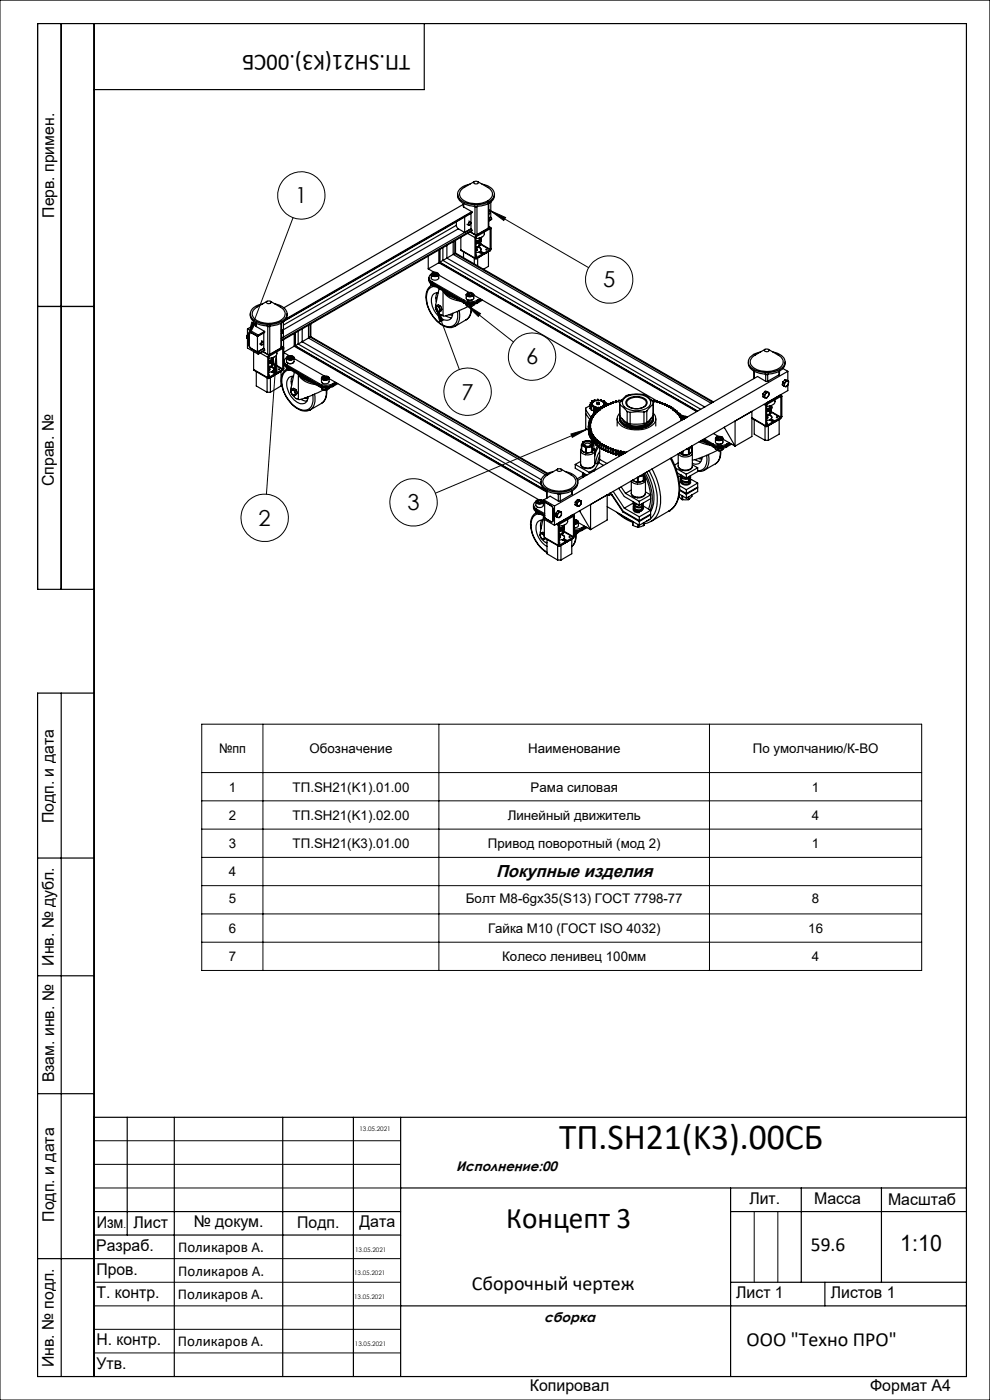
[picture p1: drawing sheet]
<svg xmlns="http://www.w3.org/2000/svg" width="210mm" height="297mm" viewBox="0 0 210 297" stroke-linecap="round" stroke-linejoin="round" font-family="sans-serif">
<g fill="none" stroke="#000" stroke-width=".21">
<path d="M0 0h210v297h-210zM62.2 46.2l-9.7 25.6M104 44.7l3.2 1.4-.3 .7zM104 44.7l20.9 12.1M53.4 68.3l.7 .3-1.6 3.2zM58.6 75.3l.2 3.6-.8-.1zM58.6 75.3l-2.1 29.5M92.4 64.8l1.6 3.2-.7 .3zM92.4 64.8l5 13.6M98.9 64.6l3 1.9-.4 .6zM98.9 64.6l10 8M121.1 92.1l3.4-1.1-3.1 1.8z"/>
<path d="M124.5 91l-32.1 13.6M42.8 153.6h152.7v52.3h-152.7zM55.8 153.6v52.3M93.1 153.6v52.3M150.5 153.6v52.3M42.8 169.9h152.7M42.8 175.9h152.7M42.8 163.9h152.7M42.8 181.9h152.7M42.8 187.9h152.7M42.8 193.9h152.7M42.8 199.9h152.7"/>
<path d="M20 242h65M20 247h65M20 252h65M160 257v15M165 257v15M20 267h65M20 272h65M20 277h65M20 282h65M20 287h65"/>
<circle cx="63.9" cy="41.5" r="5"/>
<circle cx="129.2" cy="59.3" r="5"/>
<circle cx="112.9" cy="75.7" r="5"/>
<circle cx="99.2" cy="83.1" r="5"/>
<circle cx="56.1" cy="109.9" r="5"/>
<circle cx="87.7" cy="106.6" r="5"/>
</g>
<g fill="none" stroke="#000" stroke-width=".25">
<path d="M13 5v120M20 5v287M90 5v14h-70M99.7 39a2.69 2.69 0 0 0-2.6 2.3 3.2 3.2 0 0 0 3.2 2.1 4.4 4.4 0 0 0 4.5-1.7 1.9 1.9 0 0 0-1.5-2.3l-1.1-.4M100.5 38.6a.51 .51 0 0 1 .6-.2 .51 .51 0 0 1 .3 .5h-.1a.47 .47 0 0 1-.5 .2 .47 .47 0 0 1-.3-.5zM100.6 38.5l-2.1 1.3a1.53 1.53 0 0 0-1 1.5 1.53 1.53 0 0 0 1.1 1.4 4.9 4.9 0 0 0 5.6-.8 1.47 1.47 0 0 0-.8-2.1l-2.1-1.3M90.8 57l1.3 .8-.5 .3a.85 .85 0 0 0-.6 .8 .85 .85 0 0 0 .6 .8M90.8 54.3v2.7M91 59.2l.4 .7 7 4.1a3.3 3.3 0 0 0 2.8 0l.9-.5M91 58.9v.7l.2 .5 .4 .2M91.5 58.2a.92 .92 0 0 0 1.6 0v.8a.91 .91 0 0 1-1.6 0zM91.6 59.7v.6"/>
<path d="M91.6 59.7l6.8 4M91.6 57.9l.6-.2a.54 .54 0 0 1 .6 .1 .54 .54 0 0 1 .2 .6l-.1 .1a.76 .76 0 0 1-.8 .1 .76 .76 0 0 1-.6-.6zM91.9 58.1v.2M91.9 58h.1a.35 .35 0 0 1 .5-.1 .35 .35 0 0 1 .1 .5 .39 .39 0 0 1-.5 .1 .39 .39 0 0 1-.2-.5zM92.3 57.9l.4 .2M92.3 57.9l-.4 .2M92.3 58.3l-.3 .1M92.3 58.3l.2 .1M92.3 57.9v.4M92.7 58.1v.2l-.2 .1-.6-.1M93.1 58.3l46.2 26.8M93.1 55.7l-2.3 1.3"/>
<path d="M93.1 55.7l54.7 31.6M93.2 55.7h-.1M93.2 55.7v-2.8l-.1 .1v2.7M93.2 55.7l54.7 31.5M93.3 55.6l-.1 .1M93.3 55.6l54.7 31.6M93.3 52.9v2.7M93.9 52.5v2.7M93.9 55.2l-.6 .4M93.9 55.2l54.7 31.6M94.8 54.7l-.9 .5M94.8 54.7l54.7 31.7"/>
<path d="M94.8 52v2.7M96.1 54l-1.3 .7M96.1 54l54.7 31.5M96.1 51.3v2.7M96.5 53.8l-.4 .2M96.5 53.8l54.7 31.6M96.6 53.7l-.1 .1M96.6 53.7l54.7 31.6M96.6 53.7v-2.7l-.1 .1v2.7M96.8 47.8l.4 .7M96.8 47.1v.7M96.8 47.8l-36.7 21.2"/>
<path d="M97.1 41.2a2.31 2.31 0 0 0 2.2 2.3 5.3 5.3 0 0 0 5.3-1.1l.2-.6 .1-.6M97.2 48.5l1.4 .8M97.2 48.5l-37.1 21.5M97.8 53l3 1.9M97.8 50.3v2.7M97.8 53l3 1.7M98.3 43.1l.1 .8M98.3 43.4l-38.1 21.9M98.3 53.4v1.3M98.4 43.9l1.7 1M98.4 43.2v.7M98.6 46v3.3"/>
<path d="M99.1 47.6l.3 .2M99.2 49.5l1.6 .9M99.4 46.9l.4 .2M99.5 47.3l.2-.1a.28 .28 0 0 1 .1 .3 .28 .28 0 0 1-.4 .1zM99.7 49.2l1.1 .6M99.7 49.2l1.3 .7M99.9 47.3l-.1-.1a.34 .34 0 0 0-.4 .1 .34 .34 0 0 0 .1 .5l.1-.1M99.9 48.5l.2 .3M99.9 48.5l-40.2 23.3 .4-.3v-3.2M99.9 45.3v3.2M99.9 48.5l-1.3 .8M100.1 45l-39.9 23.2"/>
<path d="M100.1 45l-39.7 22.9M100.1 44.9v.1M100.1 48.8v.2l-40.4 23.3M100.1 44.9l-39.5 22.8M100.1 48.8l-40.4 23.3M100.6 43.7l.2 .1M100.6 54.8v1.2M100.8 54.7l.2 .2M100.8 43.8h.4M100.8 49.8h.4M100.8 43.8v6M100.8 50.4v4.3"/>
<path d="M101 54.6h.1M101 53.6l.6-.1 .7 .4M101 54.1l.1 .1-.1 .1M101 51.1h.5l.5-.4-.5 .4zM101 50.3l-.2 .1M101 54.6l-.2 .1M101 50.3v4.3M101 50.2v.1M101 49.9l-.2 .5M101 49.9v.3M101 54.6v.3M101.2 43.8v6"/>
<path d="M101.2 51.4l.5-.2 .3-.4a.66 .66 0 0 1-.8 .6zM101.2 51.1l.5-.2 .3-.4v1.3M101.2 51v.1M101.3 43.7l-.1 .1M101.3 56.4v-1.7l2.3-1.3v3.1l-1 .6M101.4 52.3a.57 .57 0 0 1 .6 .3 .57 .57 0 0 1-.1 .7M101.6 51.9l.2-.1-.2 .3zM101.8 50.5l-.1 .1-.1-.1M101.9 51.3l-.4 .3-.5 .1M101.9 53.5l-.1 .1M101.9 53.4l-.3 .1M101.9 53.3l.8 .4"/>
<path d="M101.9 53.5l.8 .4M101.9 53.3v.2M101.9 50.8h.1M101.9 50.9h.1M101.9 51.1h.1M102 50.9l-.5 .3-.5 .1M102 50.9l-.4 .3-.6 .2M102 51.1l-.5 .3-.5 .1M102 51l-.5 .4-.5 .1M102 51.2l-.5 .4h-.5M102 51.9l1.9 1.1M102 51.8a.85 .85 0 0 1-1 .6"/>
<path d="M102 50.4a.73 .73 0 0 1-.8 .6M102 50.7l-.2 .3-.6 .3 .6-.3 .2-.3M102 51l-.2 .3-.6 .3 .6-.3 .2-.3M102 51.8a.98 .98 0 0 1-1 .5M102 51.7l2 1.2M102.1 53a.85 .85 0 0 0-.9-.6v.7l-.2 .1M102.3 53.9l-1.3 .7M102.3 53.9v.2l-1.3 .8M102.7 53.7v.2M102.7 49.2a1.36 1.36 0 0 1-1.7 1.4M103.6 48.4l-2.4 1.4M103.6 43.2v5.2"/>
<path d="M103.7 44.9l.2-.1a.3 .3 0 0 1 .1 .3 .3 .3 0 0 1-.3 .2h.1M103.7 44.7h.3v.2M103.7 43.1l-.1 5.3M103.7 44.5l.3 .2M103.7 48l.4 .3M103.7 48.2l.2 .1M103.9 48.3h.2l.1 .2M103.9 48.5l.1 .1M103.9 48.3l-2.9 1.6M103.9 48.3l.1 4.6M103.9 53v.2M103.9 48.5l-2.9 1.7"/>
<path d="M103.9 53l-1.2 .7M103.9 53.2l-1.2 .7M104 52.9l-.1 .1M104.1 46.1l.2 .3M104.1 42.9v3.2M104.1 46.1l-.4 .3M104.2 52.8l-.3 .4M104.2 48.5l-.2 .1M104.2 48.5v4.3M104.2 52.8l-.2 .1M104.2 42.7v.1M104.3 46.4v.2l-.6 .3"/>
<path d="M104.3 46.4l-.6 .4M8 65h12M52.4 71.3l.1 .1M52.4 71.3v.5M52.4 71.2v.1M52.4 71.8l.1 .1M52.4 71.2l.1 .1M52.4 71.8h.1M52.5 71l-.1 .2M52.5 69.8l2.3 1.3M52.5 69.8v4l2.3 1.3M53.1 66.6a2.5 2.5 0 0 0 2.5 2.4 4.6 4.6 0 0 0 5.2-1.6l.1-.8"/>
<path d="M53.8 78.4l.1 .2 3 1.7M53.8 74.6v3.8M53.8 78.4l3 1.7M54.3 68.5l.1 .8M54.3 68.8l-1.8 1M54.4 78.8v3.1l2.3 1.3M54.4 68.6v.7M54.4 69.3l1.7 1M54.6 71.3l-1.4-.7a.26 .26 0 0 0-.3-.1 .26 .26 0 0 0-.1 .3l.1 2.7 .3 .4 1.4 .8M54.6 74.7l.2 .3M54.6 71.3v3.4M54.8 71.2l-.2 .1"/>
<path d="M54.8 71.1v.1M54.8 75v.1M55.1 73l.3 .2M55.2 74.9l1.6 .9M55.5 72.3l.3 .2M55.6 72.6h.1a.28 .28 0 0 1 .1 .4 .28 .28 0 0 1-.4 0zM55.7 64.4a2.62 2.62 0 0 0-2.6 2.3 3.5 3.5 0 0 0 3.6 2.1 4.4 4.4 0 0 0 4.1-1.7 2.04 2.04 0 0 0-1.8-2.4l-.8-.3M55.7 74.6l1.3 .7M55.8 74.6l1 .6M55.9 72.7v-.1a.32 .32 0 0 0-.5 .1 .32 .32 0 0 0 .1 .5l.2-.1M56 73.9l.1 .3M56 70.6v3.3"/>
<path d="M56 73.9l-1.4 .8M56.1 70.4l-1.4 .9M56.1 70.4l-1.3 .8M56.1 70.3l-1.3 .8M56.1 70.3v.1M56.1 74.2v.2l-1.3 .7M56.1 74.2l-1.3 .8M56.5 64l.2-.1a.41 .41 0 0 1 .5-.1 .41 .41 0 0 1 .2 .5 .51 .51 0 0 1-.9-.3zM56.6 69.1l.2 .1M56.7 63.9l-2.2 1.3a1.53 1.53 0 0 0-1 1.5 1.53 1.53 0 0 0 1.1 1.4 5 5 0 0 0 5.7-.8 1.51 1.51 0 0 0-.8-2.1l-2.1-1.3M56.8 75.2h.4M56.8 69.2h.4"/>
<path d="M56.8 69.2v6M56.8 75.8v4.3M57 79l.6-.1 .7 .4M57 79.5v.2M57 75.7l-.2 .1M57 75.7v4.3M57 75.3l-.2 .5M57 75.6v.1M57 75.3v.3M57.2 69.2v6M57.3 76.7l.4-.3 .3-.3a.73 .73 0 0 1-.7 .6zM57.3 76.4v.1"/>
<path d="M57.3 76.6v.1M57.3 76.9v.1M57.4 77.7a.57 .57 0 0 1 .6 .3 .57 .57 0 0 1-.1 .7M57.4 69.1l-.2 .1M57.7 77.6l-.7 .2M57.7 77.2l.1 .1-.2 .1zM57.7 77.6l-.7 .1M57.8 75.9l-.1 .1-.1-.1M57.9 78.9l-.1 .1M57.9 78.7l-.3 .2M57.9 78.9l.8 .4M57.9 78.7l.8 .4"/>
<path d="M57.9 78.7v.2M57.9 76.2h.1M57.9 76.3h.1M57.9 76.5h.1M57.9 76.6l.1 .1M58 76.1l-.3 .3-.7 .1M58 76.2l-.3 .2-.7 .2M58 76.3l-.3 .2-.7 .2M58 76.3l-.3 .3-.7 .2M58 76.5l-.3 .3-.7 .1M58 76.4l-.3 .3-.7 .2M58 76.6l-.3 .3-.7 .1"/>
<path d="M58 76.1v.1M58 76.4v.1M58 76.6v.1M58 77.2l-.3 .4M58 75.8a.73 .73 0 0 1-.7 1 .62 .62 0 0 0 .7-.6v1M58 75.9l-.1 .3-.6 .2M58 75.9l-.1 .3-.6 .3M58 76.4l-.1 .3-.6 .2M58 76.4l-.1 .3-.6 .3M58 77.1l2 1.2M58 77.3l1.9 1M58.1 78.4l-.2-.4-.6-.2v.6l-.3 .2"/>
<path d="M58.3 79.3l-1.3 .7M58.3 79.3v.2l-1.3 .8M58.7 79.1v.2M58.7 74.6a1.36 1.36 0 0 1-1.7 1.4M59.6 73.8l-2.4 1.4M59.6 68.6v5.2M59.7 70.3l.2-.1a.3 .3 0 0 1 .1 .3 .3 .3 0 0 1-.3 .2h.1M59.7 70.1a.2 .2 0 0 1 .3-.1 .2 .2 0 0 1 0 .3M59.7 68.5l-.1 5.3M59.7 69.9l.3 .2M59.7 73.4l.4 .3M59.7 73.6l.2 .1"/>
<path d="M59.9 73.9l.1 .1M59.9 73.7h.2l.1 .1M59.9 73.7l-2.9 1.6M59.9 73.7v.2M59.9 78.3v.3M59.9 73.9l-2.9 1.7M59.9 78.3l-1.2 .8M59.9 78.6l-1.2 .7M60 78.3h-.1M60 74v4.3M60.1 72v1.7M60.2 78.1l-.3 .5"/>
<path d="M60.2 73.8l-.2 .2M60.2 73.8v4.3M60.2 78.1l-.2 .2M60.3 76.9l.4 .7 7 4.1a3.3 3.3 0 0 0 2.9 0l.8-.5M60.3 76.6l.1 1 .5 .5 6.8 3.9M60.8 78.2l.1 .1M60.8 78v.2M60.8 75.9a.95 .95 0 0 1 1.6 0M60.8 75.9v.8a.91 .91 0 0 0 1.6 0v-.8M60.8 75.9a.85 .85 0 0 0-.5 .8 .85 .85 0 0 0 .6 .7M60.8 75.9a.88 .88 0 0 0 .8 .5 .88 .88 0 0 0 .8-.5M60.9 78.3a3.1 3.1 0 0 0-1 3.8 6.7 6.7 0 0 0 4.7 5.1h.5l.7-.3"/>
<path d="M60.9 78.3l.6 .2M60.9 77.4v.9M60.9 77.4l6.8 4M60.9 75.7a.91 .91 0 0 1 1.4 .3 .88 .88 0 0 1-1.5-.2zM61 77l.4 .1 .7-.1M61.2 78.4l.5 .1M61.2 75.7v.3M61.2 75.7v.4M61.3 75.7a.42 .42 0 0 1 .5-.1 .42 .42 0 0 1 .2 .5l-.3 .1a.33 .33 0 0 1-.4 0 .33 .33 0 0 1-.1-.5zM61.3 78.5a2 2 0 0 0-1.5 2.3 6.8 6.8 0 0 0 4.5 6.2 1.96 1.96 0 0 0 2.1-2.3l-.1-.9M61.5 78.5h.1M61.5 78.4v.1"/>
<path d="M61.6 75.6l-.4 .1M61.6 75.6l.4 .2-.1 .3-.4 .1-.3-.2M61.6 76l-.3 .1M61.6 76l.2 .1M61.6 75.6v.4M62.1 79.8a2.23 2.23 0 0 0-.2 1.9M62.3 79.8a1.55 1.55 0 0 0-1.4 2.2 4.5 4.5 0 0 0 3.1 3.7 1.29 1.29 0 0 0 1.3-1.5M62.4 76.1l6.4 3.7M62.4 73.4l53.6 31M62.4 73.4l-2.2 1.4 1.2 .7M62.4 78.9l-.7 3.9M62.5 73.4h-.1"/>
<path d="M62.5 73.4v-2.7h-.1v2.7M62.5 73.4l53.5 30.8M62.6 73.3l-.1 .1M62.6 73.3l53.4 30.8v1.6M62.6 70.6v2.7M63.3 70.3v2.7M63.3 73l-.7 .3M63.3 73l51.5 29.7M63.3 79.4v5.3a17.8 17.8 0 0 0 5.4-2M63.4 79.5a4.2 4.2 0 0 0 3.7 2.1M63.6 79.6a4.2 4.2 0 0 0 2.6 1.5M64.1 72.5l-.8 .5"/>
<path d="M64.1 72.5l50.7 29.3M64.1 69.8v2.7M65.4 71.7l-1.3 .8M65.4 71.7l50.3 29M65.4 69v2.7M65.8 71.5l-.4 .2M65.8 71.5l50.2 29M65.9 71.4l-.1 .1M65.9 71.4l50.3 29M65.9 71.4v-2.7l-.1 .1v2.7M68.3 80l.5-.2h.4a.44 .44 0 0 1 .6 .4 .44 .44 0 0 1-.6 .4h-.3a.44 .44 0 0 1-.5-.1 .44 .44 0 0 1-.1-.5zM68.4 79.9l-.2 .3"/>
<path d="M69 79.9l-.4 .2v.3M69 79.9l.4 .1M69 79.9v.4M69.6 79.9h.1M69.6 79.9l.2 .3M91.4 60.4v.1M91.4 60.2v.3M91.4 60.5l.6 .2M91.6 60.5a3.2 3.2 0 0 0-1 3.9 6.7 6.7 0 0 0 4.7 5.1h.5l.7-.3M91.6 60.3l6.8 4M91.9 60.7l.5 .1M92 60.8a1.94 1.94 0 0 0-1.5 2.3 6.8 6.8 0 0 0 4.5 6.2 1.96 1.96 0 0 0 2.1-2.3l-.1-.9"/>
<path d="M92 60.7h.2M92 60.6v.1M92.2 60.8h.2M92.2 60.7h.1M92.5 65.6l.4 .5M92.5 65v.6M92.5 65.6l.1 .3 .3 .2M92.6 64.9l.4-.2 .5 .3M92.6 64.9l.3 .1M92.6 64.9l-.1 .1M92.7 66l.8 .8M92.7 62.1a2.41 2.41 0 0 0-.2 1.9"/>
<path d="M92.9 65a.6 .6 0 0 1 .4 .5 .6 .6 0 0 1-.3 .6h-.1M92.9 65h-.4M92.9 65l.2 .2M92.9 66.1l.2 .1M93 62.1a1.4 1.4 0 0 0-1.5 1.9 4.5 4.5 0 0 0 3.2 3.9 1.29 1.29 0 0 0 1.3-1.4M93.1 61.2l-.7 3.9M93.1 65.2l.3 .7M93.4 65.9l-.3 .3M93.5 65l.2 .6M93.5 65l-.4 .2M93.5 66.8l.5 .1M93.5 66.8h.1"/>
<path d="M93.7 65.6l-.3 .3M93.7 65.6l-.2 .4-.4 .2M94 61.7v5.3a10.7 10.7 0 0 0 4.1-1.4l1.2-.6M94.1 61.8a4.1 4.1 0 0 0 3.7 2.1M94.3 61.9a4.5 4.5 0 0 0 2.6 1.5M94.5 67l1.3 .4M95.3 66.7l.7 .1M97.4 65.9a3.1 3.1 0 0 1-.9 3.3M98.4 64.3a3.3 3.3 0 0 0 2.8 0M98.4 63.7a2.97 2.97 0 0 0 2.8 0M98.4 63.7v.6M98.9 64.5v.3z"/>
<path d="M98.9 62.5a.94 .94 0 0 0 1.6 0v.7a.94 .94 0 0 1-1.6 0zM98.9 67.8l-2.4 1.4M98.9 64.8h.1M99 64.8l.7 .2M99 64.5v.3M99.1 62.2h.1a.8 .8 0 0 1 1.2 .4l-.5 .3a.6 .6 0 0 1-.9-.6zM99.1 63.6h1.2M99.2 62.4a.52 .52 0 0 1 .5-.2 .52 .52 0 0 1 .5 .4 .57 .57 0 0 1-1-.2zM99.3 65h.8l-.3 .1zM99.6 62.2l-.4 .2 .1 .2 .5 .2 .3-.3-.1-.2M99.6 62.2l.4 .1M99.6 62.6l-.2 .1"/>
<path d="M99.6 62.6h.4M99.6 62.2v.4M99.7 65h.1M99.7 64.6v.4M99.8 64.6v.4M99.9 65.1a2.76 2.76 0 0 1-1 2.7M100 65a2.7 2.7 0 0 1-1.1 2.8M100 62.3v.3M100.4 64.8l-.6 .2M100.4 64.6v.2M100.5 64.6l-.1 .2M101.2 63.7v.6"/>
<path d="M101.8 63.4l-.6 .3M102.3 63.7l-1.1 .6M158.7 76.8a2.31 2.31 0 0 0 2.2 2.3 5.3 5.3 0 0 0 5.3-1.1l.3-.6v-.6M159.9 78.7v1.6M160 78.8v1.5M161.4 74.6a2.69 2.69 0 0 0-2.7 2.3 3.2 3.2 0 0 0 3.3 2.1 4.4 4.4 0 0 0 4.4-1.7 1.89 1.89 0 0 0-1.4-2.3l-1.1-.4M162.2 74.2a.44 .44 0 0 1 .6-.2 .44 .44 0 0 1 .2 .5l-.1 .1a.44 .44 0 0 1-.5 0 .44 .44 0 0 1-.2-.4zM162.3 74.1l-2.1 1.2a1.53 1.53 0 0 0-1.1 1.6 1.53 1.53 0 0 0 1.2 1.4 4.9 4.9 0 0 0 5.6-.8 1.47 1.47 0 0 0-.8-2.2l-2.1-1.2M162.3 79.3l.1 .1M162.4 79.4h.4M162.4 79.4v1.5M162.8 79.4v1.5"/>
<path d="M163 79.3l-.2 .1M165.2 79.5l-2.4 1.4M165.2 78.8v.7M165.3 78.7l-.1 .8M166.1 78.2l1 .6M167.1 78.8l-49.5 28.5M167.1 78.8v2M56.7 83.2h.7M56.7 80.2v3M56.8 80.1l.1 .2h.1M57 80h.1M57 80l-.2 .1"/>
<path d="M57 80v.3M57.4 80.1l2.2-1.3v3.1l-2.2 1.3zM61.8 83.3l.4 .5M61.8 82.8v.5M61.9 82.6l.4-.2 .5 .3M61.9 82.6l.3 .1M61.9 82.6l-.1 .2M62 83.7l.8 .9M62.2 82.7l.4 .5M62.2 82.7l-.4 .1M62.2 82.7l.3 .2M62.2 83.8l.3 .2"/>
<path d="M62.5 82.9l.1 .3M62.6 83.2v.6M62.6 83.8h-.4M62.6 83.2l.1 .4M62.6 83.8l-.1 .2M62.7 83.6l-.1 .2M62.8 82.7l.3 .7M62.8 82.7l-.3 .2M62.8 84.6h.5M62.8 84.6h.1M63.1 83.4l-.4 .2M63.1 83.4l-.6 .6"/>
<path d="M63.9 84.7l1.2 .4M64.6 84.5l.7 .1M66.7 83.6a3.1 3.1 0 0 1-.9 3.3M67.7 82a3.3 3.3 0 0 0 2.9 0M67.7 81.4a3 3 0 0 0 2.9 0M67.7 81.4v.6M68.1 82.2l.2 .4M68.2 80.2v.8a.94 .94 0 0 0 1.6 0v-.8M68.2 80.2a.94 .94 0 0 0 1.6 0M68.2 85.6l-2.4 1.3M68.3 82.6l.1 .1M68.3 82.2v.4"/>
<path d="M68.4 82.7l.8 .1M68.4 82.3v.4M68.6 80h.1a.42 .42 0 0 1 .5-.1 .42 .42 0 0 1 .2 .5h-.2a.4 .4 0 0 1-.4 .1 .4 .4 0 0 1-.2-.5zM68.7 82.7h.7M68.7 82.7l.6 .1M69 80.3l-.2 .1M69 80.3l.3 .1M69.2 82.3v.5M69.2 82.8a2.86 2.86 0 0 1-1 2.8M69.3 82.7a2.79 2.79 0 0 1-1.1 2.9M69.3 82.7l-.1 .1M69.3 82.3v.4"/>
<path d="M69.4 80v.3l-.2 .1h-.6M69.4 80v.3M69.8 80.3l44.5 25.7M69.8 82.4l-.5 .3M69.8 82.3v.1M69.9 82.3l-.1 .1M70.6 81.4v.6M71.1 81.1l-.5 .3M71.6 81.4l-1 .6M118.2 99.6l.1-.1a.45 .45 0 0 1 .5-.1 .45 .45 0 0 1 .3 .5 .49 .49 0 0 1-.6 .1 .49 .49 0 0 1-.3-.4zM118.3 99.5l-2.1 1.2a1.53 1.53 0 0 0-1.1 1.6 1.53 1.53 0 0 0 1.2 1.4 4.9 4.9 0 0 0 5.6-.8 1.46 1.46 0 0 0-.8-2.2l-2.1-1.2M122 98.5v.8l2.5 1.5"/>
<path d="M122 98.5l3 1.7M123.2 98.4a1.64 1.64 0 0 0 2.4 .8l.4-.4 .2-.4M123.2 95.6a1.79 1.79 0 0 0 2.9 .3l.1-.3M123.2 98.4a1.83 1.83 0 0 0 2.9 .3l.1-.3M123.2 95.6v2.8M123.2 97.9l-1.2 .6M123.3 95.1l-.1 .5M123.3 94.4l.1 .1M123.3 94.4l.1 1.2M123.4 94.5l.8 .5M123.4 95.6l.8 .5M123.4 94.5v1.1"/>
<path d="M123.6 93.9a1.36 1.36 0 0 1 2.2 .3 1.26 1.26 0 0 1-2.3 0zM123.6 95.7l.5 .3M123.8 94a1.07 1.07 0 0 1 1.7 .2 .97 .97 0 0 1-.9 .5 .97 .97 0 0 1-.8-.6zM124.1 94.6a.35 .35 0 0 1 0-.5 .35 .35 0 0 1 .4-.1 .5 .5 0 0 1 .7 .5v.1M124.2 95h.2M124.2 96.1h.2M124.2 95v1.1M124.2 87l1.1 1.5M124.2 87.8l.9 1.2M124.4 95v1.1M124.8 90.1l.5 .2-.5 .1 .5 .1M124.8 91.5v.1"/>
<path d="M124.8 90.1v1.5M124.8 91.6h.1M124.9 91.1v.1M124.9 89.7l.4 .2-.5 .2M124.9 91.1v.9M124.9 89.7v.3M124.9 91.2h.5M124.9 92h.1M124.9 91.2v.8M125 91.5h.1M125 89.3l.4 .2-.5 .2M125 91.5v.9"/>
<path d="M125 89.3v.3M125 91.5l.5 .1M125 92.4h.1M125.1 91.8l.5 .1M125.1 89l.4 .1-.5 .2M125.1 92.6l.1 .1M125.1 89v.2M125.1 91.8l.1 .9M125.2 92.7h.1M125.2 86l-1 .6v4.3l.6 .4M125.2 85.8l.5 .1M125.2 86.7h.2"/>
<path d="M125.2 86.6v.1M125.2 85.8v.9M125.2 85.5l.5 .1-.1 .1M125.2 85.5v.3M125.3 90.6l-.5 .2 .5 .1M125.3 90.5v.1M125.3 92.2h.1M125.3 91l-.4 .1M125.3 90.9v.1M125.3 88.6l.4 .2-.6 .2M125.3 92.2v.9M125.3 96l-.7 .1"/>
<path d="M125.3 88.6v.3M125.3 92.2h.5M125.3 88.5v.1M125.3 93.1h.2M125.4 91.2v.1l-.4 .2M125.4 91.2v.1M125.5 86.3h.1M125.4 87l.1 .1M125.4 86.2l.1 .9M125.5 91.6l-.4 .2M125.5 91.6v.1M125.5 92.5l.1 .1"/>
<path d="M125.5 88.3l.4 .2h-.6M125.5 92.5l.1 .9M125.5 85.1l.3 .2-.6 .2M125.5 85.1v.3M125.5 88.3v.2M125.6 93.4h.2M125.6 94.8l-1.2 .2M125.6 95.9l-1.2 .2M125.6 92.6v.8M125.6 94.8v1.1M125.6 91.9l-.3 .3M125.6 85.7l-.4 .1"/>
<path d="M125.6 85.7h.1M125.6 91.9v.1M125.7 94.8h-.1M125.7 95.8l-.1 .1M125.7 94.8v1M125.7 85.9l.1 .1-.4 .2M125.7 85.9v.1M125.8 92.8l.5 .1M125.8 87.9l.3 .3-.6 .1M125.8 93.7v.1M125.8 87.9v.3M125.8 92.8v1"/>
<path d="M125.8 92.2l.1 .2-.4 .1M125.8 92.2v.2M125.8 95.5h.1M125.9 86.5h.1M125.9 87.3h.1M125.9 87l-.4 .1M125.9 86.5v.8M125.9 86.1l.2 .2-.2 .2M125.9 86.1l-.4 .2M125.9 86.1v.3M126 95.1l.2 .5M126 94.1l-1.1-.6-1.2 .2-.4 .7"/>
<path d="M126 94.1l-.3 .7M126 94.1v1.1l-.3 .6M126 99.9l-1 .3M126 86.5v.8M126 99.9h.1M126 93.2l.1 .1M126 92.6l-.2 .2M126 92.6h-.4M126 87.6l.4 .2-.6 .1M126 93.2l.1 .9M126 93.7l-.2 .1M126 84.9v.3"/>
<path d="M126 87.6v.3M126 92.6v.1M126.1 93.3v.8M126.2 95.6h.1M126.2 95.6v2.8M126.2 98.1l.6 .4M126.2 99.5l-1.2 .7M126.3 92.9l-.3 .3M126.3 92.9v.1M126.3 86.4h.2l.1 .3M126.3 86.4l-.3 .1M126.3 87.2l-.3 .1"/>
<path d="M126.3 86.4v.8M126.4 93.5v.1M126.4 87.3l.2 .2-.6 .1M126.4 93.5v.9M126.4 94l-.3 .1M126.4 87.3v.3M126.4 93.6v.8M126.5 86.5v.7h-.2M126.6 93.2v.1l-.2 .2M126.6 93.2l-.5 .1M126.6 86.7h.1M126.6 86.7v.5"/>
<path d="M126.6 93.2v.1M126.6 85h-.1a.21 .21 0 0 0-.2-.2 .21 .21 0 0 0-.2 .2l.1 .1-.2 .1-.5-.1M126.6 85a.18 .18 0 0 1 .2-.3 .18 .18 0 0 1 .2 .3M126.6 85.5l.2 .3h.3v-.3M126.6 85.5a.21 .21 0 0 1 .3-.2 .21 .21 0 0 1 .1 .3l-.1 .1M126.6 84.9v.1M126.6 85.5l.3 .2M126.7 94.6l-.5 1.3M126.7 93.8l.1 .1M126.7 87l.3 .2-.6 .1M126.7 93.8l.1 .9M126.7 94.4h-.3"/>
<path d="M126.7 87v.2M126.8 94.7l.3-.1-.6 1.1-.3 1M126.8 93.9v.8M126.9 86.4h.1M126.9 86.4l-.3 .3M126.9 85.7v.1M126.9 86.4v.5M126.9 93.5l.1 .1-.3 .2M126.9 93.5l-.5 .1M126.9 93.5v.2M127 85h.1a.24 .24 0 0 1 .2-.2 .24 .24 0 0 1 .3 .1l-.1 .2h.1l.5-.1M127 84.9v.1"/>
<path d="M127 98.1l-1 1.8M127 98.1l1 .6M127 86.4l.4 .2M127 86.4v.5M127.1 94.1l.1 .1M127.1 86.7l.2 .3h-.6M127.1 94.1v.8h.4M127.1 86.7v.3M127.2 97.5l-.2 .6M127.2 95.8a4.4 4.4 0 0 0-.8 2.5M127.2 96.7l-.5 1.8M127.2 94.2v3.3"/>
<path d="M127.2 97.5l1.5 .8M127.2 93.8l.2 .1-.3 .2M127.2 93.8l-.4 .1M127.2 93.8v.2M127.4 86.6h.1M127.4 86.5v.1M127.5 94.4h.1M127.5 94.4l.1 .9M127.5 86.3l-.1 .1v.2M127.5 86.3v.4M127.6 84.9v.2M127.6 94.1l.1 .1-.2 .2"/>
<path d="M127.6 94.1l-.4 .1M127.6 94.1v.2M127.6 94.4v.9M127.9 86.1l-.1 .1 .2 .3-.5-.2M127.9 86.1l.5 .1M127.9 86.1v.2M128 94.6l.1 .1M128 94.6l.1 .9M128 95.2l-.4 .1M128.1 94.3l.1 .1-.2 .2M128.1 94.3l-.5 .1M128.1 94.3v.2"/>
<path d="M128.1 94.7v.8M128.1 85l-.2 .3 .6 .1M128.1 85.8v.1l.3 .2M128.1 85v.3M128.1 85.8v.2M128.4 86.1v.1M128.4 94.9l.2 .1M128.4 85.9a.19 .19 0 0 1 .2 .2 .19 .19 0 0 1-.3 0h-.3l.1 .3-.5-.1 .1 .4h-.6M128.4 85.9l.6 .1M128.4 94.9l.2 .9M128.4 95.4l-.3 .1M128.4 85.9v.3"/>
<path d="M128.5 85.4l-.4 .1 .5 .2M128.5 85.4v.3M128.5 85.5l.5 .2M128.5 94.6h.1l-.2 .3M128.5 94.6l-.4 .1M128.5 94.6v.2M128.6 95v.8M128.6 85.7l-.5 .1M128.6 85.7v.1M129 94.8l.1 .1-.1 .2 .1 .1M129 94.8l-.4 .2M129 85.7l.1 .2-.1 .1"/>
<path d="M129 94.8l.1 1.2M129 95.6l-.4 .2M129 85.7v.3M129.1 95.2v.8M129.5 95l.1 .1-.1 .3M129.5 95l-.4 .2M129.5 95.8l-.4 .2M129.5 95.8h.1M129.5 95v.8M129.5 95.4h.1M129.5 85.4l.1 .3h-.6M129.5 95.4l.1 .8"/>
<path d="M129.5 85.4v.4l-.1-.1M129.6 95.4v.8M130 95.2v.3M130 95.2l-.4 .2M130 96l-.4 .2M130 96v.1M130 95.2v.8M130 95.5l.2 .1M130 85.3a.2 .2 0 0 1 .1 .3 .2 .2 0 0 1-.3-.1l-.3-.1M130 95.5v.8l.2 .1M130 85.3v.2M130.2 95.6v.8"/>
<path d="M130.5 95.4h.2l-.1 .3M130.5 95.4l-.3 .2M130.5 96.2l-.3 .2M130.5 96.2h.1M130.5 95.4v.8M130.6 95.7h.1M130.6 85.1a.18 .18 0 0 1 0 .3 .18 .18 0 0 1-.2-.1h-.4M130.6 95.7v.8l.1 .1M130.6 85.1v.3M130.7 95.7v.9M130.9 88.8v1.6M131.1 95.5l.1 .1v.2"/>
<path d="M131.1 95.5l-.4 .2M131.1 96.3l-.4 .3M131.1 96.3l.1 .1M131.1 95.5v.8M131.2 95.8l.1 .1M131.2 84.9a.21 .21 0 0 1-.1 .4 .21 .21 0 0 1-.3-.2h-.2M131.2 84.9l.5 .2M131.2 96.7h.1M131.2 96.6v.1M131.2 85v.2M131.2 95.8v.9M131.3 95.9v.8"/>
<path d="M131.4 87.7a1.67 1.67 0 0 0 .6 2.7 6.1 6.1 0 0 0 6.7-.6 1.59 1.59 0 0 0-.1-2.1M131.4 88l.1 .3M131.4 85.6l.1 2.7M131.5 88.3l1.5 1.4M131.5 88.3a1.76 1.76 0 0 0 1.4 2.2 5.2 5.2 0 0 0 5.4-.8l.3-.6-.1-.8a1.58 1.58 0 0 1-1.1 2.1 5.2 5.2 0 0 1-5.7-.8l-.3-.8zM131.6 88.6a2.1 2.1 0 0 0 1.9 2 4.6 4.6 0 0 0 4.8-1.2l.2-.8M131.6 95.7l.3 .3M131.6 95.7l-.3 .2M131.6 96.5l-.3 .2M131.6 96.5h.2M131.6 95.7v.8M131.8 95.8v.8"/>
<path d="M131.9 88.8a3.5 3.5 0 0 0 4.2 1.5 2.42 2.42 0 0 0 2-1.5M131.9 96v.5M132 84.8h-.2v.2M132.2 95.8h.2M132.2 95.8l-.3 .2M132.2 95.8v.5M132.3 84.7a4.1 4.1 0 0 1 5.5 .1 1.4 1.4 0 0 1-1.1 2 4.1 4.1 0 0 1-4.5-.8l-.2-.7zM132.4 95.8v.3M132.4 95.8v.4M132.4 96.1h.1M132.4 96.1v.1M132.5 96.1h.1"/>
<path d="M132.8 95.9h.2M132.8 95.9l-.3 .2M132.8 95.9v.1M132.9 85.5h.1M133 87.3l.7 .2M133 89.7l.7 .2M133 87.3v2.4M133.1 84.7a3.1 3.1 0 0 1 4.1 .3 1.28 1.28 0 0 1-1.3 1.6 2.52 2.52 0 0 1-3.1-1.1zM133.2 84.9a2.8 2.8 0 0 1 3.9 .3 1.18 1.18 0 0 1-1.3 1.4 2.44 2.44 0 0 1-2.9-.9v-.4zM133.7 87.5v2.4M136.6 87.4l-2.9 .1M136.6 89.8l-2.9 .1"/>
<path d="M136.6 87.4v2.4M137.1 85.5h.1M137.2 87.2l-.6 .2M137.2 87.2l1.4-1.5v-.4l-.5-.5a2.6 2.6 0 0 0-1.5-1.1 7.9 7.9 0 0 0-3.6 .2l-1.6 1.5 .1 .5 1.5 1.4M137.2 89.6l-.6 .2M137.2 87.2v2.4M137.7 99.8a10.8 10.8 0 0 1 1.2 9l-.9 1.2M138.1 84.8l.2 .2M138.3 99.5a11.9 11.9 0 0 1 1.5 8.9 3.8 3.8 0 0 1-1.7 2.2M138.4 88.3a1.79 1.79 0 0 1-1.5 2 5.1 5.1 0 0 1-4.9-.7l-.4-.6v-.6M138.6 88.2l-1.4 1.4M138.6 88v.2"/>
<path d="M138.6 85.6v2.6M138.8 84.9l-.4 .2M138.8 84.9a.21 .21 0 0 0 .1 .4 .21 .21 0 0 0 .3-.2h.2M138.8 85v.2M139.1 88.8v1.6M139.4 85.1a.19 .19 0 0 0 .1 .3 .19 .19 0 0 0 .2-.1h.3M139.4 85.1v.3M139.4 85.1l.3 .2M140 85.3a.19 .19 0 0 0 0 .3 .19 .19 0 0 0 .3-.1l.2-.1M140 85.3v.2M140 85.4l.2 .1M140.5 85.4v.4"/>
<path d="M140.5 85.8h.1M141.1 85.7l-.6 .1M141.1 85.7l-.2 .2 .1 .1M141.1 85.7v.3M141.6 85.9l-.6 .1M141.6 85.9h-.1a.18 .18 0 0 0 0 .3 .18 .18 0 0 0 .2-.1h.4M141.6 85.9v.3M142.1 86.1l-.2 .3h.6M142.1 86.1v.3M142.2 97.3a12.1 12.1 0 0 1 1.5 8.9 3.8 3.8 0 0 1-1.7 2.2M142.4 97.2a11.6 11.6 0 0 1 1.2 9.4l-.6 .9-1 .9M142.5 86.4l-.2 .3h.6"/>
<path d="M142.5 86.4v.3M142.9 86.7l-.2 .2 .6 .1M142.9 86.7v.3M143.3 87l-.3 .2 .7 .1M143.3 87v.2M143.4 99.3l2.2 1.3M143.7 87.3l-.3 .2 .6 .1M143.7 87.3v.3M143.9 98.9a1.74 1.74 0 0 0 2.9 .4l.1-.4M143.9 98.2l-.8 .5M144 87.6l-.3 .2h.5M144 87.6v.3"/>
<path d="M144 87.7l.2 .1M144.2 87.8l.1 .1M144.3 96.1l.4 .3M144.3 96.1l.2 .2M144.3 87.9l.7 .4M144.3 87.9l-.3 .3 .5 .1M144.3 87.9v.3M144.5 88.3l-.3 .2h.5M144.5 88.4h.2a1.08 1.08 0 0 1 1.1 .1M144.5 88.3v.2M144.7 88.5v.1M144.7 96.4l.2 .1"/>
<path d="M144.7 95.8v.6M144.7 88.6l-.3 .2 .5 .2M144.7 88.8l.1 .1M144.7 88.6v.3M144.9 95.7v.8M144.9 89l-.4 .2M144.9 89h.1M145 88.5h.5M145 88.5l-.3 .1M145 88.8v.2M145 88.8l.1 .1M145 88.5v.3"/>
<path d="M145.5 88.5v.1M145.5 88.5v.2M145.5 88.5l.1 .1M145.5 88.5l-.5-.1-.3 .2M145.5 95.4h.5M145.9 96.5h-.9M146 96.4l-1.1 .1M146 95.4v1M146.2 95.3l-.2 .1M146.2 96.4h-.2M146.2 95.3v1.1M146.5 94.8l-.2 .2-.7 .3"/>
<path d="M146.5 96.1l-.1 .1M146.7 95.6l.2 .5M146.7 94.6v.1M146.7 94.7l-.5 .6M146.7 94.7v1.1l-.5 .6M146.9 96.1a1.75 1.75 0 0 1-2.7 .5l-.3-.3M146.9 96.1v2.7a1.6 1.6 0 0 1-2.4 .8l-.5-.3-.1-.4v-2.6M146.9 94.6v1.3M146.9 98.6l1.1 .6M147.4 97.5l1.3 .4M148 99.2l-2.4 1.4M148 99.2v.8l-2.4 1.4"/>
<path d="M148.2 97.3l.7 .1M148.3 93.7l2.3 .7M148.6 93.6l1.2 .3M148.9 93.4l2.4 1.4M148.9 97a1.32 1.32 0 0 1-.6 1.3 1.32 1.32 0 0 1-1.4 0M149.1 93.3l2.2 1.2a3.3 3.3 0 0 0 2.8 0l.8-.4M149.4 99.8h.1M149.4 99.7l-.5 .3h-.9M149.4 93.1l1.9 1.1M149.9 96.6a2.53 2.53 0 0 1-1.5 3.2h-.4M150.3 96.4a3.2 3.2 0 0 1-.9 3.4M151.3 94.8a3.3 3.3 0 0 0 2.8 0"/>
<path d="M151.3 94.2a3.3 3.3 0 0 0 2.8 0M151.3 94.2v.6M151.3 92l1.1 .6M151.7 95l.1 .3M151.8 95.3l.6 .3M151.8 93v.8a.91 .91 0 0 0 1.6 0v-.8M151.8 95v.3M151.8 98.4l-2.4 1.4M151.9 92.8a.9 .9 0 0 1 1.4 .3 .89 .89 0 0 1-1.5-.1zM152 92.7a.46 .46 0 0 0-.1 .6 .46 .46 0 0 0 .6 .2 .53 .53 0 0 0 .6-.1 .53 .53 0 0 0 .1-.6l-.1-.1M152 94.1l.4 .2 .7-.2M152.2 92.8a.52 .52 0 0 1 .8 .3 .49 .49 0 0 1-.5 .2 .49 .49 0 0 1-.4-.4z"/>
<path d="M152.2 95.5h.8l-.3 .1zM152.2 95.5l-1.6 .8a11.4 11.4 0 0 1-3.7 1.3M152.3 92.8l-.2 .2a.51 .51 0 0 0 .5 .3 .51 .51 0 0 0 .4-.3l-.2-.2M152.3 92.8h.5M152.3 93.1h.5M152.3 93.1v.1M152.3 92.8v.3M152.4 95.6h.1M152.4 95.1v.5M152.5 95.1v.5M152.8 95.6a2.86 2.86 0 0 1-1 2.8M152.8 93.1l.1 .1"/>
<path d="M152.8 92.8v.3M152.9 95.6a2.77 2.77 0 0 1-1.1 2.8M153.2 95.4l-.7 .2M153.2 95.1v.3M153.3 95.4h-.1M153.3 95.1v.3M153.4 93.2l2.5 1.4M153.4 95.1l-.1 .3M153.6 90.7h.1M153.7 90.7l2.2 3.9M153.7 90.6v.1M154.1 94.2v.6"/>
<path d="M154.7 93.9l-.6 .3M155.2 94.2l-1.1 .6M155.9 89.3l3.6-2v5.3l-3.6 2zM159.5 88.8h.1M159.5 88.8l3 1.7M159.5 88.6l2.9 1.7M160 89v3.1l2.3 1.3M161.8 84.1l.4 .3M161.8 83.6l.4 .3M161.8 84.1l.4 .2M161.8 83.6v.5M161.9 83.5l-.1 .1"/>
<path d="M161.9 83.5l.3 .2M162 85.8l.4 .2M162.2 84.3v.1M162.2 83.9v.4M162.2 83.1l-.3 .4M162.2 83.1l.4 .2M162.2 83.7v.2M162.3 93.4h.7M162.3 90.4v3M162.3 83l-.1 .1M162.3 83l.4 .2M162.3 83l.7 .3"/>
<path d="M162.4 90.3l.1 .2h.2M162.4 80.9h.4M162.4 86v4.3M162.4 80.9l-1.7-1-38.2 22M162.6 83.3l-.4 .4M162.6 85.5h.1M162.6 83.4a.37 .37 0 0 1 .5 .1 .37 .37 0 0 1-.1 .5 .42 .42 0 0 1-.6 .4 .42 .42 0 0 1-.1-.7zM162.6 90.2h.1M162.6 89.2l.6-.1 .7 .4M162.6 89.7l.2 .1-.2 .1M162.6 87l.6-.1 .4-.3-.1 .3-.6 .2M162.6 86.8l.6-.1 .4-.3v1"/>
<path d="M162.6 85.9l-.2 .1M162.6 85.9v4.3M162.6 90.2l-.2 .1M162.7 83.2l-.1 .1M162.7 85.5l-.3 .5M162.7 85.8l-.1 .1M162.7 83.2l.3 .1M162.7 85.5v.3M162.7 90.2v.3M162.8 85.3l-.1 .1M162.9 86.8l.5-.2 .2-.4-.2 .4zM162.9 86.9l.6-.3 .1-.3a.61 .61 0 0 1-.7 .6z"/>
<path d="M162.9 87.2l.5-.1 .2-.4a.62 .62 0 0 1-.7 .5zM162.9 88v.7l-.3 .1M162.9 88a.85 .85 0 0 1 .8 .6M162.9 86.7v.1M162.9 87.1h.1M163 90.3l2.3-1.3v3.1l-2.3 1.3zM163 83.3l.1 .6-.4 .5h-.5M163 87.9a.57 .57 0 0 1 .6 .3 .57 .57 0 0 1 0 .7M163.4 86.1l-.1 .1-.1-.1M163.6 86.6l-.4 .4h-.6M163.6 86.3l-.3 .2-.7 .2M163.6 86.3l-.4 .3-.6 .1"/>
<path d="M163.6 86.4l-.4 .4-.6 .1M163.6 86.7l-.4 .4-.6 .1M163.6 86.3h.1M163.6 86.4h.1M163.6 86.6h.1M163.6 89.1l-.2 .1M163.6 89l-.3 .1M163.6 88.9v.2M163.6 88.9l.7 .4M163.6 89.1l.7 .4M163.6 87.4a.79 .79 0 0 1-1 .6M163.6 86.5l-.1 .3-.6 .3"/>
<path d="M163.6 87.4a.82 .82 0 0 1-1 .5M163.6 86v.3M163.6 87.3l2 1.2M163.6 87.5l2 1.1M163.9 89.5l-1.2 .7M163.9 89.5v.2l-1.2 .8M164.3 89.3v.2M164.4 84.8a1.36 1.36 0 0 1-1.8 1.4M165.3 83.9h-.1M165.5 83.8l.1 .1M165.6 83.9h.2v.2M165.6 84.1v.1"/>
<path d="M165.6 83.7l.2 .2M165.6 83.9v.2M165.6 88.6v.2M165.6 84.1l-2.9 1.7M165.6 83.9l-2.9 1.6M165.6 88.6l-1.3 .7M165.6 88.8l-1.3 .7M165.6 88.5v.1M165.6 84.2v4.3M165.8 88.4l-.2 .4M165.8 84.1l-.2 .1M165.8 88.4l-.2 .1"/>
<path d="M165.8 84.1v4.3M165.9 81.6l.5 .3M165.9 81.6l.4 .2M166 81.1l.4 .2M166 81.1l-.1 .5M166.1 81l-.1 .1M166.1 81l.3 .2M166.3 81.8l.1 .1M166.4 81.3l-.1 .5M166.4 81.2v.1M166.5 80.6l-.4 .4M166.5 80.6l.3 .2"/>
<path d="M166.6 80.6h-.1M166.6 80.6l.3 .2M166.6 80.6l.7 .3M166.6 81.1a.37 .37 0 0 1 .6-.2 .37 .37 0 0 1 0 .6 .45 .45 0 0 1-.3 .4 .45 .45 0 0 1-.5-.1zM166.8 80.8l-.4 .4M166.9 80.8h-.1M166.9 80.8l.4 .1M167.1 81.7v1.2l-49.5 28.5M167.3 80.9l-.1 .7-.5 .5-.3-.2M113.2 107.5l.1 .4 .5 .4 1.7 1M113.2 107.1v.7l.2 .5 2.1 1.3M113.6 108.4l.2 .4"/>
<path d="M113.7 106.5v.7a.9 .9 0 0 0 1.6 0v-.7M113.7 106.4a.85 .85 0 0 0-.5 .8 .85 .85 0 0 0 .6 .8M113.7 106.5a.91 .91 0 0 0 1.6 0M113.8 108.8a3.2 3.2 0 0 0-1.1 3.8 7.7 7.7 0 0 0 3.3 4.7M113.8 108.8l.1 .1M113.8 106.2l.1-.1a.78 .78 0 0 1 1.3 .5 .85 .85 0 0 1-1.5-.3zM113.8 108v.8M113.8 108l1.7 1M113.9 108.9l.6 .1M113.9 108.7v.2M114.1 106.3a.44 .44 0 0 1 .5-.2 .44 .44 0 0 1 .3 .5 .42 .42 0 0 1-.6 .2 .42 .42 0 0 1-.2-.5zM114.1 108.9l.5 .1"/>
<path d="M114.2 109h.3M114.2 109a2.01 2.01 0 0 0-1.6 2.4 7.3 7.3 0 0 0 3.4 5.8M114.3 106.2l-.3 .2 .2 .2M114.3 106.2h.4M114.3 106.6h-.1M114.3 106.6h.4M114.3 106.2v.4M114.7 113.8l.3 .5M114.7 113.3v.5M114.7 106.2l.2 .3-.1 .1h-.6M114.7 106.6h.1M114.7 106.2v.4"/>
<path d="M114.8 102.2a2.5 2.5 0 0 0 2.5 2.4 4.6 4.6 0 0 0 5.1-1.6l.2-.8M114.8 113.1l.2 .2M114.8 113.1l-.1 .2M114.9 114.2l.8 .9M114.9 106.1l.4 .4M114.9 106.1a.9 .9 0 0 0-1.2 .4M114.9 110.3a2.47 2.47 0 0 0-.2 1.9M115 113.3l.5 .5-.2-.4M115 113.3h-.3M115 113.3l.3 .1M115 114.3l.3 .2M115.1 110.4a1.37 1.37 0 0 0-1.4 1.9 5.1 5.1 0 0 0 2.3 3.6"/>
<path d="M115.3 106.6l.2 .1M115.3 109.5l-.7 3.9M115.4 106l.1 .5M115.4 106l2.2 1.3M115.4 106l1.3-.7 1.7 1M115.4 113.1h.1M115.4 113.1l-.3-.2-.3 .2M115.5 114v.2M115.5 114.3h-.5M115.5 114l2.9 1.7M115.5 109.7v.2M115.5 110.2v3.8"/>
<path d="M115.5 113.3l-.2 .1M115.5 114.3l-.2 .2M115.5 109.7h.1M115.5 114.2v.1M115.5 106.5l1.7 1.1 .1 2.8a.27 .27 0 0 1-.1 .3 .27 .27 0 0 1-.3 0l-1.4-.8M115.5 109.4v.3M115.5 109.9h-.1v.2l2.2 1.3M115.5 114.2l3 1.7M115.5 109.8l-.1 .1M115.5 106.5v3.4M115.7 114.3h.1M115.7 114.3l-.4 .2"/>
<path d="M115.7 115.1h.3M115.7 115.1h.1M116 114.4v3.1l2.3 1.3M116 104.2v1.5M117.4 100a2.62 2.62 0 0 0-2.6 2.3 3.5 3.5 0 0 0 3.6 2.1 3.9 3.9 0 0 0 4.1-2 2.1 2.1 0 0 0-1.8-2.1l-.8-.3M117.6 107.3v4.1M117.8 109.5l.1 .1M117.8 109l.4 .3M117.8 109.5l.5 .3M117.8 109v.5M117.9 108.9l-.1 .1M117.9 108.9l.4 .2"/>
<path d="M118 111.2l.4 .2M118.2 109.3l.1 .5M118.3 109.1l-.1 .2M118.3 108.5l-.4 .4M118.3 108.5l.3 .2M118.3 104.7l.1 .1M118.3 118.8h.7M118.3 115.8v3M118.4 108.4l-.1 .1M118.4 108.4l.3 .2M118.4 108.4l.7 .2M118.4 115.7l.3 .2"/>
<path d="M118.4 104.8h.5M118.4 106.3h.5M118.4 104.8v1.5M118.4 111.4v4.3M118.5 108.8a.38 .38 0 0 1 .6 0 .38 .38 0 0 1-.1 .6 .39 .39 0 0 1-.3 .4 .39 .39 0 0 1-.5-.3zM118.6 110.9h.1M118.6 108.7l-.3 .4M118.6 115.6h.1M118.6 114.6l.6-.1 .8 .4M118.6 115.1l.2 .1-.2 .1M118.6 112h.6l.4-.4 .1 1.2a.91 .91 0 0 1-1.1 .5M118.6 111.3l-.2 .1"/>
<path d="M118.6 111.3v4.3M118.6 115.6l-.2 .1M118.7 108.6l-.1 .1M118.7 110.9l-.3 .5M118.7 111.2l-.1 .1M118.7 108.6h.4M118.7 110.9v.3M118.7 115.6v.3M118.9 110.8h-.2M118.9 104.8v1.5M118.9 110.7v.1M118.9 112.3l.6-.3 .2-.3a.74 .74 0 0 1-.8 .6z"/>
<path d="M118.9 112.5l.6-.3 .2-.3-.2 .3zM118.9 112.6l.6-.2 .2-.4a.65 .65 0 0 1-.8 .6zM118.9 112.5h.1M119 115.7v3.1M119 113.3a.57 .57 0 0 1 .6 .3 .57 .57 0 0 1 0 .7M119 104.7l-.1 .1M119.1 108.6v.7l-.4 .5h-.4M119.3 112.8h.2v.1l-.2 .1zM119.5 111.5l-.2 .1-.1-.1M119.6 112l-.4 .4h-.6M119.6 111.7l-.4 .3-.6 .1M119.6 111.8l-.4 .4-.6 .1"/>
<path d="M119.6 112.1l-.4 .4-.6 .1M119.6 114.5l-.1 .1M119.6 114.3l-.3 .2M119.6 114.3l.7 .4M119.6 114.5l.7 .4v-.2M119.6 114.3v.2M119.6 112l-.3 .3-.7 .1M119.6 111.8l-.4 .3-.6 .1M119.6 112.1l-.4 .4h-.6M119.6 112.9l2 1M119.7 112.7a.91 .91 0 0 1-1.1 .7M119.7 111.4a.66 .66 0 0 1-.8 .7 .66 .66 0 0 0 .8-.5"/>
<path d="M119.7 112.7l1.9 1.2M119.7 114l-.1-.3-.7-.3v.6l-.3 .2M120 114.9l-1.3 .7M120 114.9v.2M120.4 110.2a1.33 1.33 0 0 1-1.6 1.4h-.2M121.3 109.4l-2.4 1.4M121.3 104.2v.7M121.3 109.3v.1M121.3 114.4v3.1l-2.3 1.3M121.3 104.9l-2.4 1.4M121.4 109.3l-.1 .1M121.4 104.1l-.1 .8"/>
<path d="M121.5 109.2l.1 .1M121.6 109.1l.2 .2M121.6 109.3h.2v.1M121.6 109.5v.1M121.6 109.3l-2.9 1.6M121.6 109.3v.2M121.6 113.9v.3M121.6 109.5l-2.9 1.7M121.6 113.9l-1.3 .8M121.6 114.2l-2.9 1.7M121.6 113.9h.1M121.6 109.6v4.3"/>
<path d="M121.8 113.7l-.2 .5M121.8 110.4a.33 .33 0 0 1 .5 .3 .33 .33 0 0 1-.5 .3l.3-.1 .2-.2-.2-.2M121.8 113.3l.4-.1zM121.8 110.3h.4M121.8 109.4l-.2 .2M121.8 113.7l-.2 .2M121.8 109.4v4.3M122 107l.4 .3M122 107l.3 .2M122 106.5l.4 .2M122 106.5v.5M122.1 110.8l-.3 .1"/>
<path d="M122.1 110.5h-.3M122.1 110.8l.1 .1M122.1 110.5v.3M122.1 106.4l-.1 .1M122.1 106.4l.4 .2M122.1 110.3h.1M122.2 113.3a3 3 0 0 1-.9 2.7 3 3 0 0 0 .8-2.7M122.2 110.3a.41 .41 0 0 1 .4 .5 .41 .41 0 0 1-.5 .3l-.3 .1M122.2 110.3h.1M122.2 113.2l-.4 .1M122.2 110.3a.43 .43 0 0 1 .5 .5 .43 .43 0 0 1-.6 .4h-.3M122.2 112.9v.3"/>
<path d="M122.3 107.2l.1 .1M122.4 113.2h-.2M122.4 112.9v.3M122.4 106.7l-.1 .5M122.5 106.6l-.1 .1M122.5 106l-.4 .4M122.5 106l.3 .2M122.6 106.6a.39 .39 0 0 1 .5-.3 .39 .39 0 0 1 .1 .6 .47 .47 0 0 1-.8 .3zM122.6 106h-.1M122.6 106l.3 .2M122.6 106l.7 .3M122.7 110.7v.8a.81 .81 0 0 1-.9 .5"/>
<path d="M122.7 110.9l2.6 1.5M122.8 112.8l-.4 .4M122.8 112.8h.1M122.8 106.2l-.3 .4M122.9 108.4h.1M122.9 106.2h-.1M122.9 106.2l.4 .1M123 108.4l2.3 4M123 108.3v.1M123.3 106.3l-.1 .7-.5 .5-.3-.2M123.4 112.5l-.7 .3-.9 .1M123.4 111.9l-1 .4h-.6"/>
<path d="M123.4 111.9v.6M123.6 100.3l.2 .3 .6 .3M123.6 100.9l-1.2 .7M123.6 100.4l-.1 .3 .3 .5M123.7 101l-.1 .3M123.8 100.5l.2 .6M123.9 100.8l-.1 .1M123.9 100.6v.3M123.9 100.7l-.1 .1M124 111.6l-.6 .3M124.3 111.8l-1.3 .7-1.2 .1M124.5 111.9l-1.1 .6"/>
<path d="M125.3 107l3.5-2v5.3l-3.5 2.1zM128.8 107.5l6.8 3.9M128.9 104.9l.3 .2M129.2 105.1l.2-.5 .4 .3 2.4 3.6 3.4 2M129.4 104.8l-.2 .3M129.4 104.8l.4 .2M129.5 104.7l-.1 .1M129.8 105l2.4 3.6M129.9 105h-.1M130.1 104.2l2.3 3.6M130.8 108.7l1.4 1 2 1.1M131.2 103.6l1.2 1.7 3.2 1.9"/>
<path d="M131.3 109l1.4 .9 1.4 .7M131.8 103.3l.9 1.4M132.2 108.6l3.4 2M132.3 108.5l-.1 .1M132.4 107.8l3.2 1.8M132.7 104.7l2.9 1.7M133.9 104.6a1.63 1.63 0 0 0 2.5 .8l.3-.3 .2-.5M133.9 104.6a1.75 1.75 0 0 0 2.4 .7l.5-.3 .1-.4M133.9 102v2.6M133.9 104l-1.2 .7M134.2 110.6l.1 .9M134.2 101.9h.1"/>
<path d="M134.2 101.9l1 .4M134.2 101.8v.1M134.3 111.5l1 .3M134.3 110.7v.8M134.3 106.5l.2 .3 .9 .3M134.3 106.7l-1.9 1.1M134.4 107.8a.85 .85 0 0 0 .3 .8 .85 .85 0 0 0 .9 .1v-.1a.78 .78 0 0 1-1.1-.6M134.4 106.6a1.17 1.17 0 0 0 .5 1.1 1.17 1.17 0 0 0 1.3-.1l.3-.3-.2-.4M134.4 107.2a1.09 1.09 0 0 0 .5 1.1 1.09 1.09 0 0 0 1.3-.1l.3-.3-.2-.4M134.4 102l.7 .3M134.5 106.7a1.05 1.05 0 0 0 1.8 .5l-.1-.1M134.5 107.3a.81 .81 0 0 0 1.2 .9l.6-.3-.1-.3"/>
<path d="M134.6 107.5l-.1 .1M134.6 108.1l.2 .3M134.6 107l-.1 .1M134.6 106.8v.3M134.6 107.4v.4M135.2 102.3h.2M135.2 101.3v1M135.3 111.8h.2M135.3 111.3v.5M135.3 101.2h.1M135.4 101.2v1.1M135.5 111.4v.4"/>
<path d="M135.6 106.4v.8M135.6 109.6v.9M135.6 110.6v.8M136.2 108.2l-.4 .3-.6 .1M136.2 102.1l-.7 .2M136.2 107v.4M136.2 107.6v.4M136.2 107.2h.1M136.5 106.7l-.7 .4M136.5 100.9l-1.1 .3M136.5 102l-1.1 .3M136.5 100.9v1.1"/>
<path d="M136.5 107.3l1.5 1M136.5 111.5l-1 .3M136.5 100.5l-.2 .3-.7 .2M136.5 110.9v.6M136.6 100.9h-.1M136.6 101.9l-.1 .1M136.6 100.9v-.4v.7M136.6 100.9v1M136.6 111.4l-.1 .1M136.6 110.9v.5zM136.6 101.2l.3 .6M136.6 100.6h.1a12.8 12.8 0 0 1 1.3 4.4"/>
<path d="M136.6 101.2v.7M136.8 100.3a9.5 9.5 0 0 1 1.1 7.9M136.9 101.8a1.81 1.81 0 0 1-3 .3v-.1M136.9 101.8v2.8M136.9 104.3l1.1 .7M137.2 100.1a9.8 9.8 0 0 1 1.1 7.8l-.3 .6M137.8 110.2l-.7 .4M137.9 109.1l.1 .1M138 105.8l-.1 1.3-.4 .9M138 105.8l-2.4 1.4M138 105l-2.4 1.4M138 105v.8"/>
<path d="M138 108.3v.8l-2.4 1.4M138 109.2v.9l-2.4 1.3M138 109.2l-2.4 1.4M138 108.3l-2.4 1.3M138.1 110.6l-1.5 .5M142 108.4h.1M142 108.4l-3.9 2.2M143.7 100.3l1.9 1.1M144 105.4l.6 .6M144 105.3v.1M144 105.1v.3M144.1 104.8l1.5 .9"/>
<path d="M144.1 103l1.5 .9M144.2 104l1.4 .9M144.2 103.9l1.4 .8M144.3 100.7a1.23 1.23 0 0 0 .9 1 1.23 1.23 0 0 0 1.3-.5l-.1-.2M144.3 101l-.4 .2M144.4 101.8a.99 .99 0 0 0 1.3 1.1 .58 .58 0 0 0 .6-.2 .58 .58 0 0 0 .1-.6M144.4 101.2a.93 .93 0 0 0 .2 .9 .93 .93 0 0 0 1 .3 .59 .59 0 0 0 .7-.2 .59 .59 0 0 0 0-.7M144.5 100.8a1.08 1.08 0 0 0 1.8 .3M144.5 100.8h.1M144.5 102a1.02 1.02 0 0 0 1.8 .3v-.1M144.6 100.9v.2M144.6 102.1v.2"/>
<path d="M144.6 101.6h-.1M144.6 106h.2M144.6 105.1v.9M144.8 106h1.2M144.8 105.2v.8M145.6 100.6v.8M145.6 103.9v.8M145.6 104.9v.8M146 105.4v.6M146.1 105.9l-.1 .1M146.1 105.4v.5M146.2 101.7l.1 .1a1.07 1.07 0 0 1-1.8-.3l.1-.2v.4"/>
<path d="M146.2 102.3l-.1 .3M146.2 101.9h.1M146.2 101.1v.2M146.2 101.6v.4M146.4 101.6l1.6 .9M146.7 105v.3l-.6 .6M147.8 103.4l.2 .1M148 102.5v.8l-2.4 1.4M148 103.5v.8l-2.4 1.4M148 103.5l-2.4 1.4M148 102.5l-2.4 1.4M20 125h-12v-120h197v287h-197v-145h12"/>
<path d="M13 147v145M8 182h12M8 207h12M8 232h12M20 237h185M27 237v25M37 237v55M60 237v55M75 237v55M85 237v55M20 257h65M85 252h120"/>
<path d="M155 252v40M155 257h50M170 252v20M187 252v20M8 267h12M20 262h65M85 277h120M155 272h50M175 272v5"/>
<circle cx="103.2" cy="53" r=".11"/>
<circle cx="59.2" cy="78.4" r=".11"/>
<circle cx="163.4" cy="87.5" r=".13"/>
<circle cx="164.8" cy="88.5" r=".11"/>
<circle cx="120.9" cy="113.9" r=".11"/>
</g>
<path d="M92.4 64.8l1.6 3.2-.7 .3zM98.9 64.6l3 1.9-.4 .6zM104 44.7l3.2 1.4-.3 .7zM121.1 92.1l3.4-1.1-3.1 1.8zM58.6 75.3l.2 3.6-.8-.1zM53.4 68.3l.7 .3-1.6 3.2z" fill="#000"/>
<text font-size="7.8" x="118.6" y="243.8">ТП.SH21(K3).00СБ</text>
<text font-size="6.3" x="107.4" y="260.6">Концепт 3</text>
<text font-size="4.9" x="87" y="11.6" transform="rotate(-180 87 11.6)">ТП.SH21(K3).00СБ</text>
<text font-size="4.8" x="191" y="265.3">1:10</text>
<g font-size="4.7">
<text x="62.6" y="43.1">1</text>
<text x="127.9" y="61">5</text>
<text x="111.6" y="77.3">6</text>
<text x="97.9" y="84.8">7</text>
<text x="54.9" y="111.5">2</text>
<text x="86.4" y="108.2">3</text>
</g>
<g font-size="4.2">
<text x="172" y="265.3">59.6</text>
<text x="100.1" y="273.8">Сборочный чертеж</text>
<text x="158.4" y="285.6">ООО &quot;Техно ПРО&quot;</text>
</g>
<text font-size="3.7" x="105.2" y="186.1">Покупные изделия</text>
<g font-size="3.4">
<text x="11.5" y="46.2" transform="rotate(-90 11.5 46.2)">Перв. примен.</text>
<text x="11.4" y="103.2" transform="rotate(-90 11.4 103.2)">Справ. №</text>
<text x="11.4" y="174.7" transform="rotate(-90 11.4 174.7)">Подп. и дата</text>
<text x="11.5" y="204.9" transform="rotate(-90 11.5 204.9)">Инв. № дубл.</text>
<text x="11.5" y="229.6" transform="rotate(-90 11.5 229.6)">Взам. инв. №</text>
<text x="159" y="255.5">Лит.</text>
<text x="172.7" y="255.5">Масса</text>
<text x="188.4" y="255.6">Масштаб</text>
<text x="11.5" y="259.2" transform="rotate(-90 11.5 259.2)">Подп. и дата</text>
<text x="20.5" y="260.4">Изм</text>
<text x="28.3" y="260.4">Лист</text>
<text x="41.1" y="260.4">№ докум.</text>
<text x="63.1" y="260.4">Подп.</text>
<text x="76.2" y="260.4">Дата</text>
<text x="20.4" y="265.4">Разраб.</text>
<text x="20.5" y="275.4">Т. контр.</text>
<text x="20.5" y="270.4">Пров.</text>
<text x="156.2" y="275.4">Лист 1</text>
<text x="176.2" y="275.4">Листов 1</text>
<text x="20.5" y="285.4">Н. контр.</text>
<text x="11.4" y="290" transform="rotate(-90 11.4 290)">Инв. № подл.</text>
<text x="20.5" y="290.4">Утв.</text>
<text x="112.4" y="295">Копировал</text>
<text x="184.6" y="295">Формат А4</text>
</g>
<g font-size="3.2">
<text x="37.8" y="265.6">Поликаров А.</text>
<text x="37.7" y="275.6">Поликаров А.</text>
<text x="37.8" y="270.6">Поликаров А.</text>
<text x="37.7" y="285.6">Поликаров А.</text>
</g>
<g font-size="2.9">
<text x="96.7" y="248.5">Исполнение:00</text>
<text x="115.4" y="280.5">сборка</text>
</g>
<g font-size="2.8">
<text x="46.5" y="159.8">№пп</text>
<text x="65.7" y="159.8">Обозначение</text>
<text x="112" y="159.8">Наименование</text>
<text x="159.7" y="159.8">По умолчанию/К-ВО</text>
<text x="48.5" y="167.9">1</text>
<text x="62.1" y="167.9">ТП.SH21(K1).01.00</text>
<text x="112.5" y="167.9">Рама силовая</text>
<text x="172.2" y="167.9">1</text>
<text x="48.5" y="173.9">2</text>
<text x="62.1" y="173.9">ТП.SH21(K1).02.00</text>
<text x="107.7" y="173.9">Линейный движитель</text>
<text x="172.2" y="173.9">4</text>
<text x="48.5" y="179.9">3</text>
<text x="62.1" y="179.9">ТП.SH21(K3).01.00</text>
<text x="103.5" y="179.9">Привод поворотный (мод 2)</text>
<text x="172.2" y="179.9">1</text>
<text x="48.5" y="185.9">4</text>
<text x="48.5" y="191.7">5</text>
<text x="98.8" y="191.7">Болт М8-6gx35(S13) ГОСТ 7798-77</text>
<text x="172.2" y="191.7">8</text>
<text x="48.5" y="197.9">6</text>
<text x="103.5" y="197.9">Гайка М10 (ГОСТ ISO 4032)</text>
<text x="171.5" y="197.9">16</text>
<text x="48.5" y="203.9">7</text>
<text x="106.5" y="203.9">Колесо ленивец 100мм</text>
<text x="172.2" y="203.9">4</text>
</g>
<text font-size="2.1" x="26.2" y="260.4">.</text>
<g font-size="1.3">
<text x="76.2" y="239.9">13.05.2021</text>
<text x="75.3" y="265.6">13.05.2021</text>
<text x="75.1" y="270.6">13.05.2021</text>
<text x="75.1" y="275.6">13.05.2021</text>
<text x="75.3" y="285.6">13.05.2021</text>
</g>
</svg>
